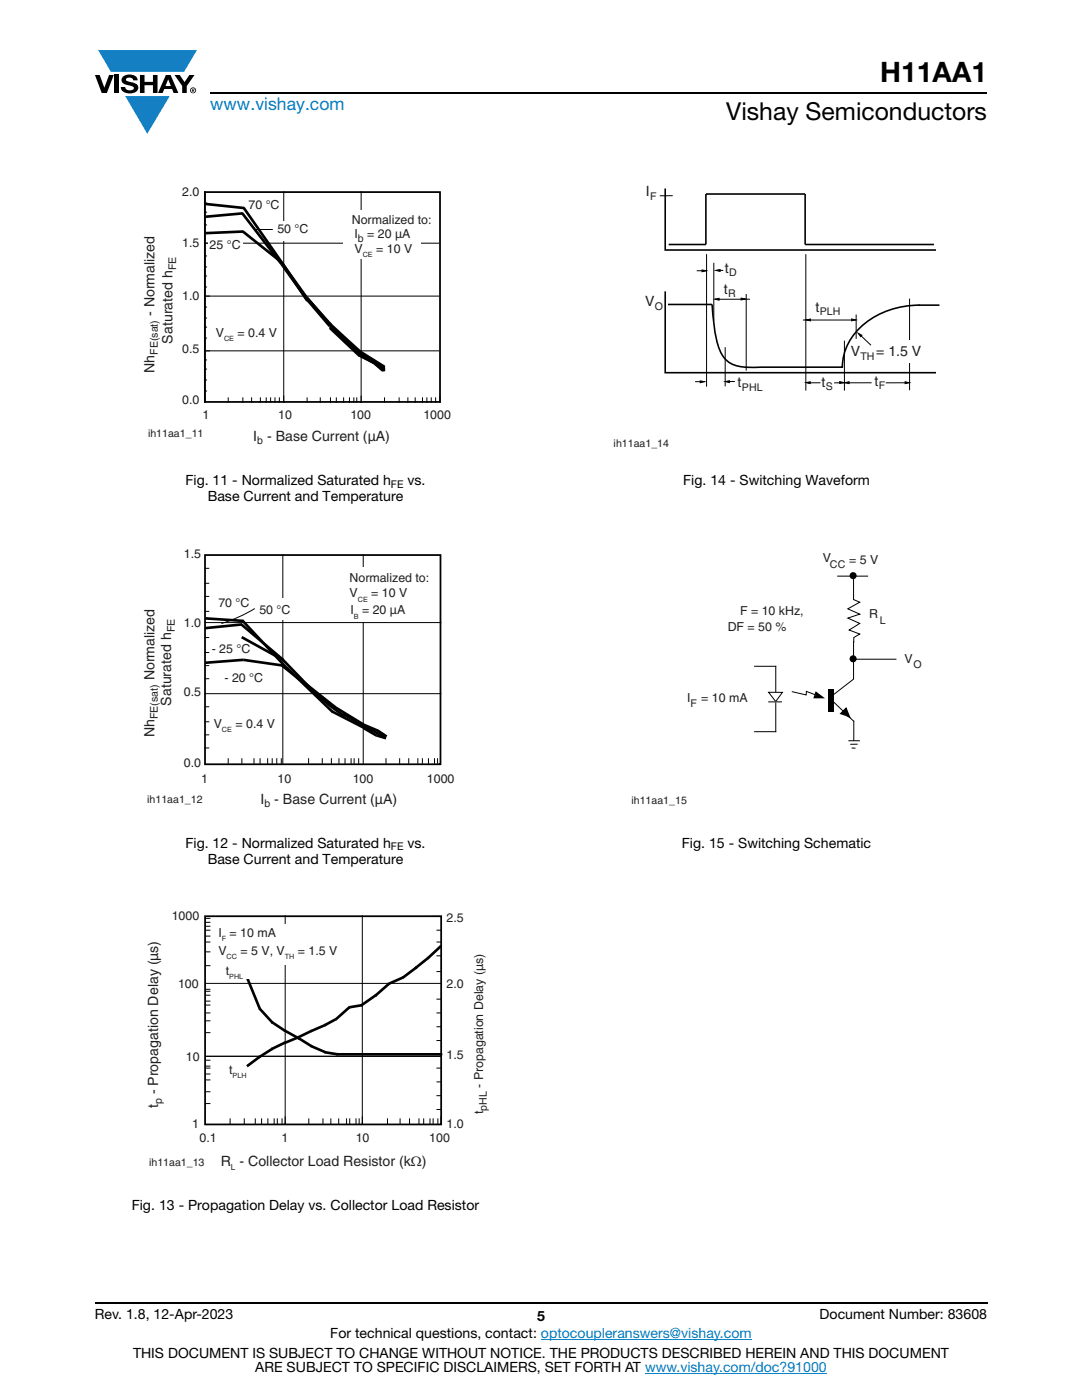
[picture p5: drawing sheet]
<svg xmlns="http://www.w3.org/2000/svg" width="216mm" height="279mm" viewBox="0 0 216 279" stroke-linecap="round" stroke-linejoin="round" font-family="sans-serif">
<g fill="#147fc3">
<path d="M19.6 10h19.7l-2.6 4.3h-1.1h-13.5z"/>
<path d="M25 19.2h8.9l-4.5 7.5z"/>
</g>
<g fill="#000">
<path d="M18.9 15h1l.9 2.5 1-2.5h.9l-1.4 3.6h-1zM22.9 15h.9v3.6h-.9zM24.6 15.3a2.1 2.1 0 0 1 2.8 .3l.1 .4h-.9a.79 .79 0 0 0-.7-.5 .79 .79 0 0 0-.8 .4l.3 .3 1 .2a1.08 1.08 0 0 1 1.2 1 1.08 1.08 0 0 1-1.1 1.2 1.73 1.73 0 0 1-2.4-1.2h.9a.96 .96 0 0 0 .8 .6 .96 .96 0 0 0 .9-.4 1.31 1.31 0 0 0-1.2-.6 1.03 1.03 0 0 1-1.1-.6 1.03 1.03 0 0 1 .2-1.1zM27.9 15h.9v1.3h1.7v-1.3h.9v3.6h-.9v-1.6h-1.7v1.6h-.9zM34.8 15h1.1l.9 1.4 1-1.4h1l-1.5 2.2v1.4h-.9v-1.4z"/>
<path d="M33.6 15.9l.5 1.3h-1.1zM33.1 15l-1.6 3.6h1l.3-.8h1.5l.3 .8h1l-1.6-3.6z"/>
<path d="M38.4 17.8h.2v.2h-.2zM38.3 17.7v.7h.1v-.3l.4 .3-.2-.3 .2-.2-.1-.2z"/>
<path d="M38.1 18a.46 .46 0 0 1 .9 0 .46 .46 0 0 1-.9 0zM37.9 18a.6 .6 0 0 0 1.2 0 .6 .6 0 0 0-1.2 0z"/>
</g>
<path d="M42 18.6h155M18.9 260h178.1" fill="none" stroke="#000" stroke-width=".36"/>
<path d="M107.9 267.3h42.1M128.7 274h36.3" fill="none" stroke="#007ec4" stroke-width=".2"/>
<g fill="none" stroke="#000" stroke-width=".2">
<path d="M56.6 38.2v42.2M72.1 38.2v42.2M40.7 40.5h.6M40.7 42.3h.6M40.7 44.9h.6M40.7 59.1h47M40.7 57.3h.6M40.7 55.1h.6M40.7 53.3h.6M40.7 51.1h.6M40.7 48.5h47M40.9 48.4v.3"/>
<path d="M40.9 58.9v.4M40.7 78h.6M40.7 75.8h.6M40.7 73.7h.6M40.7 71.8h.6M40.7 70h47M40.7 67.5h.6M40.7 65.3h.6M40.7 63.5h.6M40.7 61.3h.6M40.9 78.9v1.5M40.9 69.8v.4"/>
<path d="M45.5 79.3v1.1M48.5 79.3v1.1M50.2 79.3v1.1M52 79.3v1.1M53.1 79.3v1.1M54 79.3v1.1M54.9 79.3v1.1M55.7 79.3v1.1M61.3 79.3v1.1M63.9 79.3v1.1M65.9 79.3v1.1M67.1 79.3v1.1"/>
<path d="M68.6 79.3v1.1M69.7 79.3v1.1M70.6 79.3v1.1M71.2 79.3v1.1M76.7 79.3v1.1M79.6 79.3v1.1M81.4 79.3v1.1M82.8 79.3v1.1M84.3 79.3v1.1M85.2 79.3v1.1M86.1 79.3v1.1M86.9 79.3v1.1"/>
<path d="M87.8 78.9v1.5"/>
</g>
<path d="M40.9 38.3h46.9v41.9h-46.9zM40.9 38.2v42.2M68.5 68l3.4 2.9" fill="none" stroke="#000" stroke-width=".35"/>
<g fill="none" stroke="#000" stroke-width=".53">
<path d="M41 40.7l7.7 .8M48.3 42.5l7.9 10.2 4.9 6.9M48.4 46.2l7.8 6.2 4.9 6.9 4.7 5.4M48.5 42.6l-7.5 .7M48.5 46.2l-7.5 .3M48.6 41.4l7.9 11.3 4.8 7.3M61.1 59.6l4.7 5.5 6.4 5.8M61.1 59.6h.3l4.6 5.2M65.6 64.4l6.3 5.8M65.8 65.4l5.9 5.6M71.6 70.9l2.9 1.5M71.7 70.8l2.8 1.6"/>
<path d="M74.3 71.9l2.3 1.6v-.4l-4.7-2.9h-.3l4.8 3.4M74.5 72.4l1.8 1.4h.3v-.3M74.7 72.4l1.6 1.4h.3"/>
</g>
<g fill="#fff">
<path d="M41.5 47.3h6.9v4h-6.9z"/>
<path d="M54.1 44.1h6.2v3.9h-6.2z"/>
<path d="M49.8 38.9h6.1v3.6h-6.1z"/>
</g>
<path d="M50.9 45.8h3.5" fill="none" stroke="#000" stroke-width=".2"/>
<path d="M68.4 42h15.5v9.7h-15.5z" fill="#fff"/>
<g fill="none" stroke="#000" stroke-width=".2">
<path d="M40.8 113.4h1M40.8 116.4h1M40.8 119h1M56.4 110.6v41.8M72.5 110.6v41.8M40.8 138.4h47.3M40.8 135.5h1M40.8 132.8h1M40.8 130.2h1M40.8 127.2h1M40.8 124.2h47.3M40.8 122h1"/>
<path d="M40.8 149.3h1M40.8 146.7h1M40.8 144h1M40.8 141.1h1M45.5 151.3v1.1M48.3 151.3v1.1M50.7 151.3v1.1M51.9 151.3v1.1M53.4 151.3v1.1M54.3 151.3v1.1M55.2 151.3v1.1M56.1 151.3v1.1"/>
<path d="M61.6 151.3v1.1M64.3 151.3v1.1M66.1 151.3v1.1M67.6 151.3v1.1M68.8 151.3v1.1M70.1 151.3v1.1M70.7 151.3v1.1M71.6 151.3v1.1M77 151.3v1.1M79.7 151.3v1.1M81.6 151.3v1.1M83.4 151.3v1.1"/>
<path d="M84.3 151.3v1.1M85.5 151.3v1.1M86.7 151.3v1.1M87.3 151.3v1.1"/>
</g>
<g fill="#fff">
<path d="M43.9 133.4h6.6v3.7h-6.6z"/>
<path d="M42.4 125.9h5.4v3.8h-5.4z"/>
<path d="M50.8 119.5h6.1v4.2h-6.1z"/>
<path d="M42.7 118.5h6v3.7h-6z"/>
<path d="M69.3 113.2h16v3.8h-16z"/>
<path d="M72 117h12.1v7h-12.1z"/>
<path d="M42.4 142.7h12.4v3.8h-12.4z"/>
</g>
<g fill="none" stroke="#000" stroke-width=".2">
<path d="M50.8 121.4a29 29 0 0 1-6.6 3M41 185.6h1M41 188h1M41 183.3h1M41 184.1h1M41 184.9h1M41 186.8h1M41 190h1M41 192.7h1M41 196.3h47.1M41 197.4h1M41 197.8h1"/>
<path d="M41 198.6h1M41 199.8h1M56.9 182.7v41.7M72.3 182.7v41.7M86 182.9h2.2M87.1 185.6h1.1M87.1 188h1.1M87.1 190.8h1.1M87.1 193.9h1.1M87.1 199.4h1.1M41 202.2h1M41 200.6h1"/>
<path d="M41 203.7h1M41 206.1h1M41 217.9h1M41 215.5h1M41 214.3h1M41 213.2h1M41 212.8h1M41 211.6h1M41 210.8h47.2M87.1 213.2h1.1M87.1 202.2h1.1M87.1 204.9h1.1"/>
<path d="M87.1 207.7h1.1M87.1 215.9h1.1M87.1 218.7h1.1M41 220.2h1M45.9 223.2v1.2M48.7 223.2v1.2M50.9 223.2v1.2M52.2 223.2v1.2M53.5 223.2v1.2M54.7 223.2v1.2M55.3 223.2v1.2M56.3 223.2v1.2"/>
<path d="M61.6 223.2v1.2M64.4 223.2v1.2M66 223.2v1.2M67.6 223.2v1.2M69.2 223.2v1.2M69.8 223.2v1.2M71 223.2v1.2M71.7 223.2v1.2M77.3 223.2v1.2M79.8 223.2v1.2M81.7 223.2v1.2M83.6 223.2v1.2"/>
<path d="M84.5 223.2v1.2M85.8 223.2v1.2M86.4 223.2v1.2M87.1 221.4h1.1M87.4 223.2v1.2M88 222.8v1.6"/>
</g>
<path d="M40.9 110.8h47v41.7h-47zM40.9 182.9h47.1v41.5h-47.1z" fill="none" stroke="#000" stroke-width=".35"/>
<g fill="none" stroke="#000" stroke-width=".53">
<path d="M41 123.4l7.5 .5M48.1 124.5l8.4 7.2M48.2 127.2l8.4 4.6M48.3 124.6l-7.4 .8M48.4 123.8l8.9 9.6M48.5 131.7l7.9 1.1M48.6 131.7l-7.6 .6M56.3 132.8l3.5 2.9M56.4 131.6l6.5 6.8M57.2 133.2l9.1 8.8M60.8 136.3l6.1 4.8M62.9 138.4l3.5 2.9"/>
<path d="M66.2 142l8 4M66.4 141.2l2.4 1.8M66.6 141l5.9 3.6M68.4 142.5l8.5 4.7M72.4 144.6l3.1 1.3M72.6 145.3l2.5 1.5M75.1 146.7l1.9 .6M75.4 145.8l1.8 1.2M51.9 210.8l-2.6 2M54.4 209.3l-2.8 1.7"/>
</g>
<path d="M54.2 209.4l2.7-1.4z" fill="#4d4d4d"/>
<path d="M56.9 208l-2.7 1.4M62.2 205.7l-5.5 2.5M65.1 204.5l-3 1.3" fill="none" stroke="#000" stroke-width=".53"/>
<path d="M64.8 204.6l2.3-1.2z" fill="#4d4d4d"/>
<path d="M67.1 203.4l-2.3 1.2" fill="none" stroke="#000" stroke-width=".53"/>
<path d="M67 203.5l2.8-2.5z" fill="#4d4d4d"/>
<path d="M75.1 198.5l-3.1 2.2M77.6 196.3l-2.7 2.4M80.5 195.1l-3.1 1.3M69.8 201l-2.8 2.5M72.3 200.6l-2.7 .4" fill="none" stroke="#000" stroke-width=".53"/>
<path d="M80.3 195.1l2.8-2.1z" fill="#4d4d4d"/>
<path d="M83.1 193l-2.8 2.1M85.5 191.1l-2.7 2.2" fill="none" stroke="#000" stroke-width=".53"/>
<path d="M85.3 191.3l2.7-2.5z" fill="#4d4d4d"/>
<path d="M49.4 195.3l2.5 6.1M88 188.8l-2.7 2.5" fill="none" stroke="#000" stroke-width=".53"/>
<path d="M51.8 201.3l2.6 2.9z" fill="#4d4d4d"/>
<path d="M51.8 201.3l2.6 2.9M54.3 204l2.6 1.7M56.7 205.6l3.1 1.7M59.6 207.2l2.6 1.6M62.1 208.8l2.9 1.2" fill="none" stroke="#000" stroke-width=".53"/>
<path d="M88 210.2v.4zM67.1 210.4h20.8zM64.8 210l2.6 .4z" fill="#4d4d4d"/>
<path d="M64.8 210l2.6 .4M67.1 210.4h20.8M88 210.2v.4" fill="none" stroke="#000" stroke-width=".53"/>
<g fill="#fff">
<path d="M46.4 213.8h5.6v3.9h-5.6z"/>
<path d="M45.8 191.7h5.6v3.6h-5.6z"/>
<path d="M43.6 184.4h23.3v8.1h-23.3z"/>
</g>
<path d="M132.7 37.6v12.3h54.1M132.7 58.1v16.3h54.1M133.4 48.8h7.5v-10.1h19.8v10.1h25.7M133.3 60.8h8.8a35.7 35.7 0 0 0 1.4 8.8 5.3 5.3 0 0 0 5.5 3.7h19.1a12.2 12.2 0 0 1 7.6-10.7 18.2 18.2 0 0 1 7.8-1.7M183.2 60.9h4.3" fill="none" stroke="#000" stroke-width=".32"/>
<g fill="none" stroke="#000" stroke-width=".2">
<path d="M139 54h1.4M140 53.9l.9 .1-.9 .3M141 50.7v26.5M142.4 52.4v11.6M142.9 53.9l1.4 .1M143.6 59.5l-1 .2 1 .2M143.8 53.8l-1 .2 1 .2M147.8 59.5l.9 .2-.9 .2M148.9 58.7v15.3M149.6 59.7h-6.4M160.8 50.7v27.3M181.5 59.6v18.3"/>
<path d="M138.7 76.2h1.4M139.6 76l1 .2-1 .2M144.7 69.3v7.8M145.7 76l-1 .2 1 .2M146.6 76.1l-1.4 .1M161.8 76.2l-1 .2 1 .2M161.8 63.7l-.9 .1 .9 .3M163.7 76.4h-2.5M167.5 76.1l.9 .3-.9 .1M168.5 68v10M169.5 76.2l-.9 .2 .9 .2M169.8 63.6l1 .3-1 .1"/>
<path d="M170.8 62.8v4.8M171.6 66.8l2.2 2.1M172.1 67l-.9-.5 .6 .8M180.5 76.2l1 .2-1 .2M181 76.4h-4.3"/>
</g>
<g fill="#000">
<path d="M140 53.9l.9 .1-.9 .3zM142.6 59.7l1-.2v.4zM142.8 54l1-.2v.4zM147.8 59.5l.9 .2-.9 .2zM139.6 76l1 .2-1 .2zM144.7 76.2l1-.2v.4zM160.8 76.4l1-.2v.4zM160.9 63.8l.9-.1v.4zM167.5 76.1l.9 .3-.9 .1zM168.6 76.4l.9-.2v.4zM169.8 63.6l1 .3-1 .1zM171.2 66.5l.9 .5-.3 .3z"/>
<path d="M180.5 76.2l1 .2-1 .2z"/>
</g>
<path d="M179.4 67.8h4.1v4.6h-4.1z" fill="#fff"/>
<g fill="none" stroke="#000" stroke-width=".2">
<path d="M134.2 39.1h-2.5M160.2 63.9h9.9M173.9 76.4h-7.5M167.1 115h6.1M170.3 114.9v4.8l1.3 .5-2.4 1.3 2.4 1.1-2.4 .8 2.4 1-2.2 1.3 2.2 .8-1.2 .7v1M150.5 133h4.4M154.8 132.9v13.2M170.2 131.6h8.7M170.3 127.9v7.6l-4.3 3.4v.9l4.4 4.2M150.5 146h4.4M169.3 147.8h2.3M169.9 149.3h.8"/>
<path d="M170.4 143.8v4M171.1 148.5h-1.4"/>
</g>
<path d="M165.3 137.5h1v4.6h-1z" fill="#000"/>
<path d="M162.8 138.2l1.4 1h-1.7zM165.5 137.6h.7v4.3h-.7zM168 142.2l.8-.8 .7 1.7-1.7-.7z" fill="none" stroke="#000" stroke-width=".26"/>
<g fill="#000">
<path d="M162.8 138.2l1.4 1h-1.7z" fill-rule="evenodd"/>
<path d="M168 142.2l.8-.8 .7 1.7-1.7-.7z" fill-rule="evenodd"/>
<circle cx="170.2" cy="114.9" r=".71"/>
<circle cx="170.2" cy="131.5" r=".71"/>
</g>
<path d="M153.4 138.2h2.7l-1.3 1.8z" fill="#fff"/>
<path d="M153.4 138.2h2.7l-1.3 1.8z" fill="none" stroke="#000" stroke-width=".2"/>
<path d="M153.3 140.1h2.7z" fill="#fff"/>
<path d="M153.3 140.1h2.7" fill="none" stroke="#000" stroke-width=".2"/>
<path d="M158 138l2.9 .7v-.7l2.1 .8z" fill="#fff"/>
<path d="M158 138l2.9 .7v-.7l2.1 .8" fill="none" stroke="#000" stroke-width=".2"/>
<text font-size="5.6" x="175.6" y="16.4">H11AA1</text>
<text font-size="4.9" x="144.9" y="24">Vishay Semiconductors</text>
<text font-size="3.5" fill="#007ec4" x="42" y="21.9">www.vishay.com</text>
<g font-size="2.8" fill="#231f20">
<text x="128.9" y="39.1">I</text>
<text x="144.4" y="58.6">t</text>
<text x="144.7" y="54.4">t</text>
<text x="30.8" y="63.1" transform="rotate(-90 30.8 63.1)">- Normalized</text>
<text x="128.7" y="61.1">V</text>
<text x="162.7" y="62.2">t</text>
<text x="34.4" y="68.6" transform="rotate(-90 34.4 68.6)">Saturated h</text>
<text x="169.8" y="71.1">V</text>
<text x="174.8" y="71">= 1.5 V</text>
<text x="30.8" y="74.4" transform="rotate(-90 30.8 74.4)">Nh</text>
<text x="147.2" y="77.3">t</text>
<text x="163.9" y="77.2">t</text>
<text x="174.5" y="77">t</text>
<text x="50.5" y="87.9">I - Base Current (µA)</text>
<text x="30.8" y="135.8" transform="rotate(-90 30.8 135.8)">Normalized</text>
<text x="34.2" y="140.8" transform="rotate(-90 34.2 140.8)">Saturated h</text>
<text x="30.8" y="147.1" transform="rotate(-90 30.8 147.1)">Nh</text>
<text x="52" y="160.4">I - Base Current (µA)</text>
<text x="31.6" y="221.1" transform="rotate(-90 31.6 221.1)">t - Propagation Delay (µs)</text>
<text x="44" y="232.7">R - Collector Load Resistor (kΩ)</text>
</g>
<g font-size="2.8">
<text x="37" y="96.8">Fig. 11 - Normalized Saturated h</text>
<text x="41.4" y="100">Base Current and Temperature</text>
<text x="81.3" y="96.8">vs.</text>
<text x="136.3" y="96.8">Fig. 14 - Switching Waveform</text>
<text x="37" y="169.2">Fig. 12 - Normalized Saturated h</text>
<text x="41.4" y="172.3">Base Current and Temperature</text>
<text x="81.3" y="169.2">vs.</text>
<text x="136.1" y="169.2">Fig. 15 - Switching Schematic</text>
<text x="26.3" y="241.5">Fig. 13 - Propagation Delay vs. Collector Load Resistor</text>
<text x="18.9" y="263.3">Rev. 1.8, 12-Apr-2023</text>
<text x="107.2" y="263.6">5</text>
<text x="163.6" y="263.3">Document Number: 83608</text>
<text x="65.9" y="267.1">For technical questions, contact: optocoupleranswers@vishay.com</text>
<text x="26.5" y="271">THIS DOCUMENT IS SUBJECT TO CHANGE WITHOUT NOTICE. THE PRODUCTS DESCRIBED HEREIN AND THIS DOCUMENT</text>
<text x="50.9" y="273.8">ARE SUBJECT TO SPECIFIC DISCLAIMERS, SET FORTH AT www.vishay.com/doc?91000</text>
</g>
<g font-size="2.5" fill="#231f20">
<text x="36.4" y="39.2">2.0</text>
<text x="49.6" y="41.7">70 °C</text>
<text x="55.4" y="46.5">50 °C</text>
<text x="70.2" y="44.7">Normalized to:</text>
<text x="70.7" y="47.6">I</text>
<text x="73.3" y="47.6">= 20 µA</text>
<text x="36.4" y="49.4">1.5</text>
<text x="41.8" y="49.8">25 °C</text>
<text x="70.7" y="50.5">V</text>
<text x="75.1" y="50.5">= 10 V</text>
<text x="36.4" y="59.9">1.0</text>
<text x="36.4" y="70.5">0.5</text>
<text x="43.1" y="67.2">V</text>
<text x="47.4" y="67.2">= 0.4 V</text>
<text x="36.4" y="80.7">0.0</text>
<text x="40.4" y="83.6">1</text>
<text x="55.5" y="83.6">10</text>
<text x="69.9" y="83.6">100</text>
<text x="84.5" y="83.6">1000</text>
<text x="36.7" y="111.4">1.5</text>
<text x="164.2" y="112.2">V</text>
<text x="169.5" y="112.6">= 5 V</text>
<text x="69.7" y="116.2">Normalized to:</text>
<text x="69.7" y="119.2">V</text>
<text x="74.1" y="119.2">= 10 V</text>
<text x="36.7" y="125.2">1.0</text>
<text x="43.6" y="121.1">70 °C</text>
<text x="51.7" y="122.6">50 °C</text>
<text x="69.9" y="122.6">I</text>
<text x="72.2" y="122.6">= 20 µA</text>
<text x="145.2" y="125.9">DF = 50 %</text>
<text x="147.7" y="122.7">F = 10 kHz,</text>
<text x="173.4" y="123.4">R</text>
<text x="42.3" y="130.2">- 25 °C</text>
<text x="44.8" y="136">- 20 °C</text>
<text x="180.5" y="132.2">V</text>
<text x="36.7" y="139">0.5</text>
<text x="137.1" y="140">I</text>
<text x="139.9" y="140">= 10 mA</text>
<text x="42.6" y="145.3">V</text>
<text x="47" y="145.3">= 0.4 V</text>
<text x="36.7" y="153.1">0.0</text>
<text x="40.2" y="156.2">1</text>
<text x="55.4" y="156.2">10</text>
<text x="70.4" y="156.2">100</text>
<text x="85.2" y="156.2">1000</text>
<text x="34.3" y="183.6">1000</text>
<text x="89.1" y="183.9">2.5</text>
<text x="43.6" y="190.5">V</text>
<text x="43.6" y="187">I</text>
<text x="45.8" y="187">= 10 mA</text>
<text x="48" y="190.5">= 5 V, V</text>
<text x="59.4" y="190.5">= 1.5 V</text>
<text x="35.5" y="197.3">100</text>
<text x="45.1" y="194.5">t</text>
<text x="89.1" y="197.3">2.0</text>
<text x="37.1" y="211.8">10</text>
<text x="45.7" y="214.4">t</text>
<text x="89.1" y="211.4">1.5</text>
<text x="96.4" y="217.1" transform="rotate(-90 96.4 217.1)">- Propagation Delay (µs)</text>
<text x="38.3" y="225.1">1</text>
<text x="39.8" y="228">0.1</text>
<text x="56.2" y="228">1</text>
<text x="71" y="228">10</text>
<text x="85.7" y="228">100</text>
<text x="89.1" y="225.1">1.0</text>
<text x="96.4" y="222.4" transform="rotate(-90 96.4 222.4)">t</text>
</g>
<g font-size="2.1" fill="#231f20">
<text x="129.8" y="39.8">F</text>
<text x="35.1" y="54" transform="rotate(-90 35.1 54)">FE</text>
<text x="71.4" y="48.3">b</text>
<text x="145.3" y="59.3">R</text>
<text x="145.5" y="55.1">D</text>
<text x="130.6" y="61.8">O</text>
<text x="163.6" y="62.9">PLH</text>
<text x="31.5" y="70.8" transform="rotate(-90 31.5 70.8)">FE(sat)</text>
<text x="171.7" y="71.8">TH</text>
<text x="164.8" y="77.9">S</text>
<text x="175.3" y="77.7">F</text>
<text x="148" y="78">PHL</text>
<text x="29.5" y="87.3">ih11aa1_11</text>
<text x="51.3" y="88.6">b</text>
<text x="122.4" y="89.1">ih11aa1_14</text>
<text x="165.6" y="113.3">CC</text>
<text x="175.5" y="124.5">L</text>
<text x="34.9" y="126.2" transform="rotate(-90 34.9 126.2)">FE</text>
<text x="182.3" y="133.3">O</text>
<text x="31.5" y="143.5" transform="rotate(-90 31.5 143.5)">FE(sat)</text>
<text x="137.8" y="141.1">F</text>
<text x="29.4" y="160.2">ih11aa1_12</text>
<text x="52.8" y="161.1">b</text>
<text x="126" y="160.5">ih11aa1_15</text>
<text x="32.3" y="220.4" transform="rotate(-90 32.3 220.4)">p</text>
<text x="97.1" y="221.7" transform="rotate(-90 97.1 221.7)">pHL</text>
<text x="29.7" y="232.6">ih11aa1_13</text>
</g>
<g font-size="2.1">
<text x="78" y="97.3">FE</text>
<text x="78" y="169.7">FE</text>
</g>
<text font-size="1.6" fill="#231f20" x="46.1" y="233.6">L</text>
<g font-size="1.4" fill="#231f20">
<text x="72.4" y="51.3">CE</text>
<text x="44.7" y="68">CE</text>
<text x="70.6" y="123.4">B</text>
<text x="71.4" y="120.1">CE</text>
<text x="44.3" y="146.2">CE</text>
<text x="44.3" y="187.8">F</text>
<text x="45.2" y="191.3">CC</text>
<text x="56.8" y="191.3">TH</text>
<text x="45.8" y="195.3">PHL</text>
<text x="46.4" y="215.2">PLH</text>
</g>
</svg>
